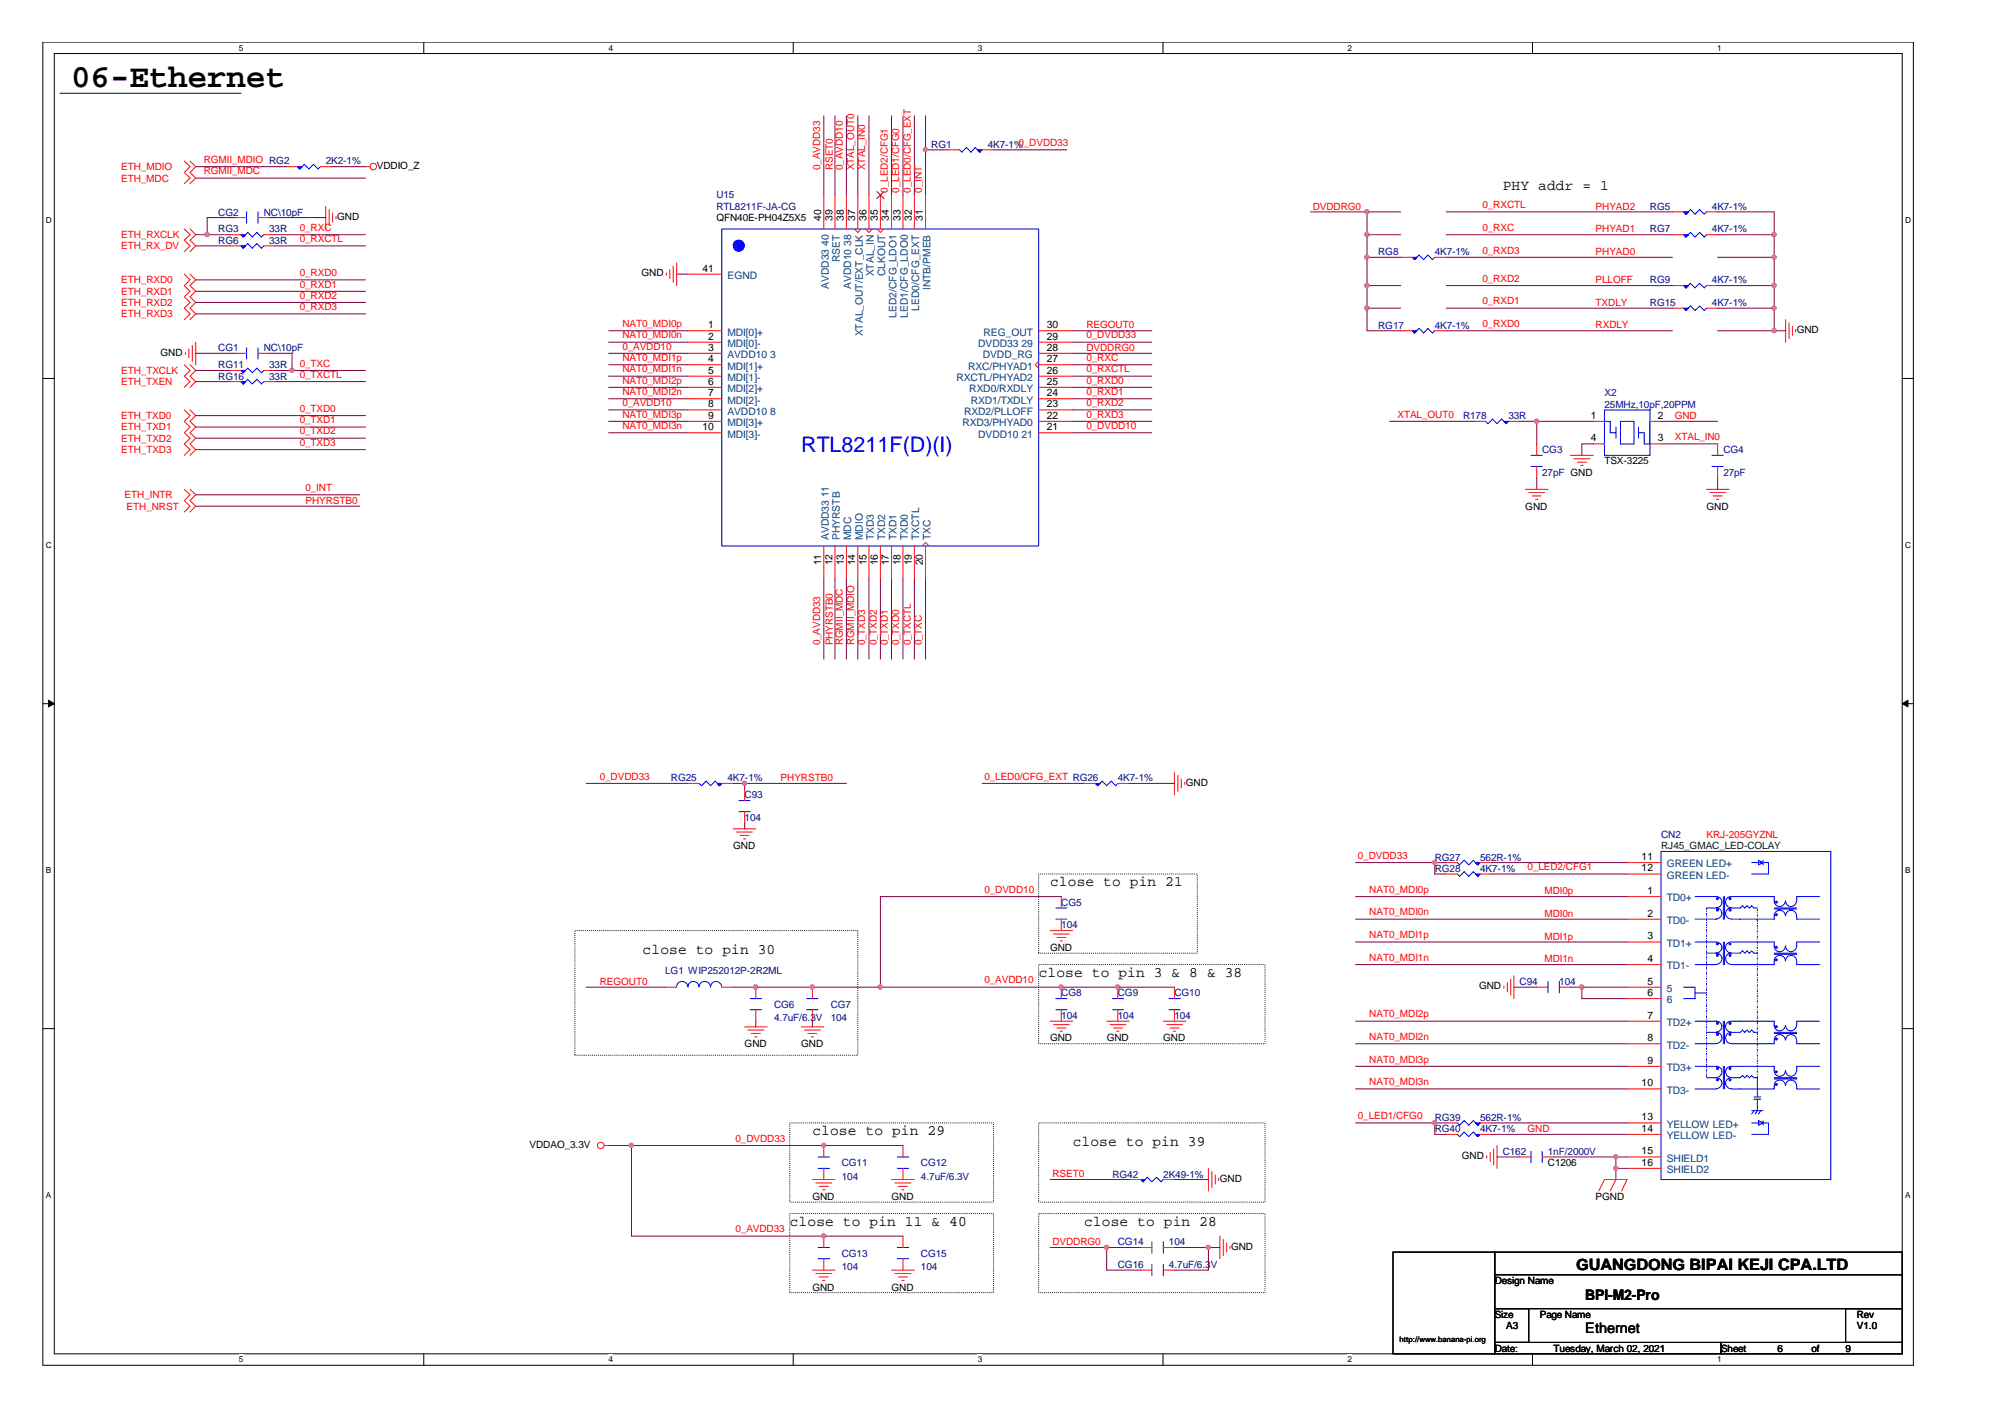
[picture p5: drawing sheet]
<svg xmlns="http://www.w3.org/2000/svg" width="297mm" height="210mm" viewBox="0 0 297 210" stroke-linecap="round" stroke-linejoin="round" font-family="sans-serif">
<path d="M6.3 6.2h277.2v196h-277.2zM8 7.9h273.8v192.6h-273.8z" fill="none" stroke="#000" stroke-width=".15"/>
<g fill="#fff">
<path d="M35.4 6.4h.6v1.4h-.6z"/>
<path d="M35.4 200.7h.6v1.4h-.6z"/>
</g>
<path d="M62.8 6.2v1.7M62.8 200.5v1.7" fill="none" stroke="#000" stroke-width=".15"/>
<g fill="#fff">
<path d="M90.1 6.4h.7v1.4h-.7z"/>
<path d="M90.1 200.7h.7v1.4h-.7z"/>
</g>
<path d="M117.5 6.2v1.7M117.5 200.5v1.7" fill="none" stroke="#000" stroke-width=".15"/>
<g fill="#fff">
<path d="M144.9 6.4h.6v1.4h-.6z"/>
<path d="M144.9 200.7h.6v1.4h-.6z"/>
</g>
<path d="M172.3 6.2v1.7M172.3 200.5v1.7" fill="none" stroke="#000" stroke-width=".15"/>
<g fill="#fff">
<path d="M199.6 6.4h.7v1.4h-.7z"/>
<path d="M199.6 200.7h.7v1.4h-.7z"/>
</g>
<path d="M227 6.2v1.7M227 200.5v1.7" fill="none" stroke="#000" stroke-width=".15"/>
<g fill="#fff">
<path d="M254.4 6.4h.6v1.4h-.6z"/>
<path d="M254.4 200.7h.6v1.4h-.6z"/>
<path d="M6.8 31.9h.8v1.4h-.8z"/>
<path d="M282.2 31.9h.9v1.4h-.9z"/>
<path d="M6.8 80.1h.8v1.4h-.8z"/>
<path d="M282.2 80.1h.9v1.4h-.9z"/>
</g>
<path d="M6.3 56.1h1.7M281.8 56.1h1.7" fill="none" stroke="#000" stroke-width=".15"/>
<g fill="#fff">
<path d="M6.8 128.2h.7v1.4h-.7z"/>
<path d="M282.2 128.2h.8v1.4h-.8z"/>
</g>
<path d="M6.3 104.2h1.7M281.8 104.2h1.7" fill="none" stroke="#000" stroke-width=".15"/>
<g fill="#000" stroke="#000" stroke-width=".15">
<path d="M7.2 103.7l.8 .5-.8 .5z" fill-rule="evenodd"/>
<path d="M281.8 104.2l.9-.5v1z" fill-rule="evenodd"/>
</g>
<g fill="#fff">
<path d="M6.8 176.4h.7v1.4h-.7z"/>
<path d="M282.2 176.4h.8v1.4h-.8z"/>
</g>
<path d="M8.9 13.8h26.8M6.3 152.4h1.7M281.8 152.4h1.7M206.4 185.5h15v15h-15zM221.4 185.5h60.4v3.3h-60.4zM221.4 188.8h60.4v5.1h-60.4zM221.4 193.9h5.1v5h-5.1zM221.4 198.9h33.6v1.6h-33.6zM255 198.9h26.8v1.6h-26.8zM273.4 193.9h8.4v5h-8.4z" fill="none" stroke="#000" stroke-width=".15"/>
<path d="M85.2 137.9h41.9v18.4h-41.9zM153.9 129.5h23.5v11.7h-23.5zM153.9 142.9h33.5v11.7h-33.5zM117 179.8h30.2v11.7h-30.2zM117 166.3h30.2v11.8h-30.2zM153.9 166.3h33.5v11.8h-33.5zM153.9 179.8h33.5v11.7h-33.5z" fill="none" stroke="#000" stroke-width=".15" stroke-dasharray="0 .3"/>
<g fill="none" stroke="#f00" stroke-width=".15">
<path d="M27.3 33.9l.9 .9-.9 .8 .9 .8-.9 .9M27.3 23.8l.9 .9-.9 .8 .9 .9-.9 .8M28.2 33.9l.8 .9-.8 .8 .8 .8-.8 .9M28.2 23.8l.8 .9-.8 .8 .8 .9-.8 .8M34 34.8h1.7M34 36.4h1.7M34.9 32.2h1.6M38.2 32.2h1.7M39.1 34.8h1.6M39.1 36.4h1.6M42.4 24.7h1.7M47.5 24.7h1.6"/>
<path d="M48.3 30.6v3.3M48.8 31v2.4M49.3 31.6v1.3M49.8 32.1v.3M54.1 24.7h.7M99.2 39.9v1.4M99.7 39.4v2.4M100.2 39v3.3M122 28.9v5M123.7 28.9v5M125.4 28.9v5M126.6 33.9l.5 .5 .5-.5"/>
<path d="M127.1 28.9v5M128.2 33.9l.5 .5 .5-.5M128.7 28.9v5M129.9 33.9l.5 .5 .5-.5M130.4 28.9v5M132.1 28.9v5M133.8 28.9v5M135.5 28.9v5M137.1 28.9v5M140.5 22.2h1.7M145.5 22.2h1.7M207.5 38.1h1.7"/>
<path d="M212.6 38.1h1.6M247.8 34.8h1.6M247.8 31.4h1.6M252.8 34.8h1.7M252.8 31.4h1.7M27.3 40.6l.9 .9-.9 .8 .9 .9-.9 .8 .9 .8-.9 .8 .9 .9-.9 .8M27.3 54l.9 .9-.9 .8 .9 .8-.9 .9M27.5 52.2v.3M28 51.7v1.3M28.2 40.6l.8 .9-.8 .8 .8 .9-.8 .8 .8 .8-.8 .8 .8 .9-.8 .8M28.2 54l.8 .9-.8 .8 .8 .8-.8 .9M28.5 51.2v2.3"/>
<path d="M29 50.7v3.3M34 56.5h1.7M34 54.9h1.7M34.9 52.3h1.6M38.2 52.3h1.7M39.1 56.5h1.6M39.1 54.9h1.6M98.7 40.4v.4M101.9 52.3h5M101.9 49h5M101.9 50.7h5M101.9 54h5"/>
<path d="M101.9 55.7h5M101.9 57.4h5M101.9 59.1h5M101.9 40.6h5M153.9 52.3h5M153.9 49h5M153.9 50.7h5M153.9 54h5M153.9 55.7h5M153.9 57.4h5M153.9 59.1h5M153.9 53.5l-.5 .5 .5 .5"/>
<path d="M207.5 49h1.7M212.6 49h1.6M247.8 45.6h1.6M247.8 42.3h1.6M252.8 45.6h1.7M252.8 42.3h1.7M264.5 47.3v3.4M265 47.8v2.4M265.6 48.3v1.4M266 48.8v.4M27.3 60.7l.9 .9-.9 .8 .9 .9-.9 .8 .9 .8-.9 .9 .9 .8-.9 .9M27.3 72.5l.9 .8-.9 .8 .9 .9-.9 .8"/>
<path d="M28.2 60.7l.8 .9-.8 .8 .8 .9-.8 .8 .8 .8-.8 .9 .8 .8-.8 .9M28.2 72.5l.8 .8-.8 .8 .8 .9-.8 .8M101.9 60.7h5M101.9 62.4h5M101.9 64.1h5M153.9 60.7h5M153.9 62.4h5M153.9 64.1h5M218.4 62.4h1.7M223.5 62.4h1.6M226 72.5h3.3M226.5 73h2.3"/>
<path d="M227 73.5h1.3M227.5 74h.3M227.7 65.8v1.7M227.7 69.1v1.7M232.7 67.5h3.4M233.2 68h2.3M233.7 68.5h1.3M234.2 68.9h.3M236.1 62.4h1.6M236.1 65.8h1.6M244.4 62.4h1.7M244.4 65.8h1.7"/>
<path d="M252.8 72.5h3.4M253.3 73h2.4M253.8 73.5h1.3M254.3 74h.3M254.5 65.8v1.7M254.5 69.1v1.7M122 80.9v5M123.7 80.9v5M125.4 80.9v5M127.1 80.9v5M128.7 80.9v5M130.4 80.9v5"/>
<path d="M132.1 80.9v5M133.8 80.9v5M135.5 80.9v5M136.6 80.9l.5-.5 .5 .5M137.1 80.9v5M101.9 116h1.7M106.9 116h1.7M110.3 116.9v1.7M160.6 116h1.7M165.6 116h1.7M174 114.4v3.3M174.5 114.9v2.3"/>
<path d="M175 115.4v1.3M175.5 115.9v.3M108.6 122.8h3.4M109.1 123.2h2.4M109.6 123.8h1.4M110.2 124.3h.3M110.3 120.2v1.7M155.6 137.9h3.3M156.1 138.4h2.3M156.6 138.9h1.3M157.1 139.4h.3M157.2 132.8v1.7"/>
<path d="M157.2 136.2v1.7M214.2 127.8h1.7M214.2 129.5h1.7M219.3 127.8h1.6M219.3 129.5h1.6M241 127.8h5.1M241 129.5h5.1M241 132.8h5.1M241 136.2h5.1M241 139.5h5.1M98.6 146.2h1.6M106.9 146.2h1.7"/>
<path d="M110.3 152.1h3.4M110.8 152.6h2.4M111.3 153.1h1.3M111.8 153.6h.3M112 146.2v1.7M112 149.6v1.7M118.7 152.1h3.3M119.2 152.6h2.3M119.7 153.1h1.3M120.2 153.6h.3M120.4 146.2v1.7M120.4 149.6v1.7"/>
<path d="M155.6 151.3h3.3M156.1 151.8h2.3M156.6 152.3h1.3M157.1 152.8h.3M157.2 146.2v1.7M157.2 149.6v1.7M164 151.3h3.3M164.5 151.8h2.3M165 152.3h1.3M165.4 152.8h.4M165.6 146.2v1.7M165.6 149.6v1.7"/>
<path d="M172.3 151.3h3.4M172.8 151.8h2.4M173.4 152.3h1.3M173.8 152.8h.4M174 146.2v1.7M174 149.6v1.7M222.8 146.1v.3M223.3 145.6v1.3M223.8 145v2.4M224.3 144.5v3.4M227.7 146.2h1.6M231 146.2h1.7"/>
<path d="M241 151.3h5.1M241 146.2h5.1M241 142.9h5.1M241 147.9h5.1M241 154.6h5.1M241 158h5.1M89.5 169.7h.7M120.4 174.7h3.3M120.9 175.2h2.3M121.4 175.7h1.3M121.9 176.2h.3M122 169.7v1.7"/>
<path d="M122 173.1v1.6M132.1 174.7h3.4M132.6 175.2h2.4M133.1 175.7h1.4M133.6 176.2h.3M133.8 169.7v1.7M133.8 173.1v1.6M167.3 174.7h1.7M172.3 174.7h1.7M179 173.1v3.3M179.5 173.5v2.4M180 174v1.4"/>
<path d="M180.6 174.6v.3M214.2 168h1.7M214.2 166.3h1.7M219.3 168h1.6M219.3 166.3h1.6M220.3 171.2v.3M220.8 170.7v1.4M221.3 170.2v2.4M221.8 169.7v3.4M225.1 171.4h1.7M228.5 171.4h1.7M236.9 176.4l.8-1.7h3.3l-.8 1.7"/>
<path d="M239.4 174.7l-.9 1.7M241 171.4h5.1M241 168h5.1M241 166.3h5.1M241 161.3h5.1M241 173.1h5.1M120.4 188.1h3.3M120.9 188.7h2.3M121.4 189.2h1.3M121.9 189.7h.3M122 183.1v1.7M122 186.5v1.6"/>
<path d="M132.1 188.1h3.4M132.6 188.7h2.4M133.1 189.2h1.4M133.6 189.7h.3M133.8 183.1v1.7M133.8 186.5v1.6M169 188.1h1.6M169 184.8h1.6M172.3 188.1h1.7M172.3 184.8h1.7M180.7 183.1v3.4M181.2 183.6v2.4"/>
<path d="M181.7 184.1v1.4M182.2 184.6v.4"/>
<circle cx="55.3" cy="24.7" r=".49"/>
<circle cx="89" cy="169.7" r=".48"/>
</g>
<g fill="none" stroke="#00f" stroke-width=".15">
<path d="M35.7 34.8l.3 .3 .7-.7 .7 .7 .7-.7 .6 .7 .4-.3M35.7 36.4l.3 .4 .7-.7 .7 .7 .7-.7 .6 .7 .4-.4M36.5 31.4v1.7M38.2 31.4v1.7M44.1 24.7l.3 .3 .7-.6 .7 .6 .6-.6 .7 .6 .4-.3M106.9 33.9h47v47h-47zM142.2 22.2l.3 .3 .7-.6 .6 .6 .7-.6 .7 .6 .3-.3M209.2 38.1l.3 .4 .7-.7 .7 .7 .6-.7 .7 .7 .4-.4M249.4 31.4l.4 .3 .6-.7 .7 .7 .7-.7 .7 .7 .3-.3M249.4 34.8l.4 .3 .6-.7 .7 .7 .7-.7 .7 .7 .3-.3M35.7 56.5l.3 .4 .7-.7 .7 .7 .7-.7 .6 .7 .4-.4M35.7 54.9l.3 .3 .7-.7 .7 .7 .7-.7 .6 .7 .4-.3"/>
<path d="M36.5 51.5v1.7M38.2 51.5v1.7M209.2 49l.3 .3 .7-.6 .7 .6 .6-.6 .7 .6 .4-.3M249.4 45.6l.4 .4 .6-.7 .7 .7 .7-.7 .7 .7 .3-.4M249.4 42.3l.4 .3 .6-.6 .7 .6 .7-.6 .7 .6 .3-.3M220.1 62.4l.3 .4 .7-.7 .7 .7 .7-.7 .6 .7 .4-.4M226.8 69.1h1.7M226.8 67.5h1.7M237.7 60.7h6.7v6.8h-6.7zM239.4 63.3v1.6M239.4 64.1h-.9v-1.7h-.8v3.4M240.1 62.4h2v3.4h-2z"/>
<path d="M242.7 63.3v1.6M244.4 62.4v3.4h-.8v-1.7h-.9M253.6 69.1h1.7M253.6 67.5h1.7M103.6 116l.3 .4 .7-.7 .7 .7 .7-.7 .6 .7 .3-.4M109.5 118.6h1.6M162.3 116l.3 .4 .7-.7 .7 .7 .6-.7 .7 .7 .3-.4M109.5 120.2h1.6M156.4 134.5h1.7M156.4 136.2h1.7M215.9 127.8l.3 .3 .7-.7 .7 .7 .7-.7 .6 .7 .4-.3M215.9 129.5l.3 .3 .7-.7 .7 .7 .7-.7 .6 .7 .4-.3"/>
<path d="M246.1 126.1h25.1v48.6h-25.1zM251.1 136.2h3.2M251.1 132.8h3.2M251.1 139.5h3.2M252.8 134.5h1.5M254.3 139.5a.81 .81 0 0 1 .8 .8 .81 .81 0 0 1-.8 .9M254.3 134.5a.81 .81 0 0 1 .8 .8 .81 .81 0 0 1-.8 .8M254.3 132.8a.83 .83 0 0 1 .8 .8 .83 .83 0 0 1-.8 .9M255.3 132.8v3.4M255.3 139.5v3.4M255.5 132.8v3.4M255.5 139.5v3.4"/>
<path d="M256.5 139.5a.8 .8 0 0 0-.8 .8 .8 .8 0 0 0 .8 .9M256.5 132.8a.83 .83 0 0 0-.8 .8 .83 .83 0 0 0 .8 .9M256.5 134.5a.8 .8 0 0 0-.8 .8 .8 .8 0 0 0 .8 .8M256.5 134.5h1.3l.3-.3 .4 .3 .3-.3 .4 .3 .3-.3 .3 .3h.5M256.5 132.8h6.3v.7M256.5 139.5h6.3v.7M259.5 127.8h2.5v1.7h-2.5M260.5 127.4l.7 .4-.7 .3zM261.2 127.4v.7M262.8 133.4a.83 .83 0 0 0 .9 .9 .83 .83 0 0 0 .8-.9M262.8 135.7a.83 .83 0 0 1 .9-.9 .83 .83 0 0 1 .8 .9M262.8 134.5h3.4"/>
<path d="M262.8 135.7v.5h-6.3M262.8 134.7h3.4M264.5 135.7a.8 .8 0 0 1 .8-.9 .8 .8 0 0 1 .8 .9M264.5 133.4a.81 .81 0 0 0 .8 .9 .81 .81 0 0 0 .8-.9M266.2 135.7v.5h3.4M269.6 132.8h-3.4v.7M269.6 139.5h-3.4v.7M100.2 146.2a.83 .83 0 0 1 .9-.8 .83 .83 0 0 1 .8 .8M101.9 146.2a.8 .8 0 0 1 .8-.8 .8 .8 0 0 1 .8 .8M103.6 146.2a.83 .83 0 0 1 .8-.8 .83 .83 0 0 1 .8 .8M105.3 146.2a.8 .8 0 0 1 .8-.8 .8 .8 0 0 1 .8 .8M111.1 147.9h1.7"/>
<path d="M111.1 149.6h1.7M119.5 147.9h1.7M119.5 149.6h1.7M156.4 147.9h1.7M156.4 149.6h1.7M164.8 147.9h1.7M164.8 149.6h1.7M173.2 147.9h1.6M173.2 149.6h1.6M229.3 145.4v1.7M231 145.4v1.7M249.4 146.2h1.7v1.7h-1.7"/>
<path d="M251.1 142.9h3.2M251.1 147.1h1.7M251.1 154.6h3.2M251.1 151.3h3.2M251.1 158h3.2M252.8 141.2h1.5M252.8 152.9h1.7M252.8 159.7h1.7M254.3 141.2a.83 .83 0 0 1 .8 .8 .83 .83 0 0 1-.8 .8M254.3 152.9a.83 .83 0 0 1 .8 .8 .83 .83 0 0 1-.8 .9M254.3 151.3a.81 .81 0 0 1 .8 .8 .81 .81 0 0 1-.8 .8M254.3 159.7a.81 .81 0 0 1 .8 .8 .81 .81 0 0 1-.8 .8"/>
<path d="M254.3 158a.83 .83 0 0 1 .8 .8 .83 .83 0 0 1-.8 .8M255.3 151.3v3.3M255.3 158v3.3M255.5 151.3v3.3M255.5 158v3.3M256.5 141.2a.83 .83 0 0 0-.8 .8 .83 .83 0 0 0 .8 .8M256.5 152.9a.83 .83 0 0 0-.8 .8 .83 .83 0 0 0 .8 .9M256.5 151.3a.8 .8 0 0 0-.8 .8 .8 .8 0 0 0 .8 .8M256.5 159.7a.8 .8 0 0 0-.8 .8 .8 .8 0 0 0 .8 .8M256.5 158a.83 .83 0 0 0-.8 .8 .83 .83 0 0 0 .8 .8M256.5 141.2h1.3l.3-.3 .4 .3 .3-.3 .4 .3 .3-.3 .3 .3h.5M256.5 151.3h6.3v.6"/>
<path d="M256.5 158h6.3v.6M256.5 159.7h1.3l.3-.4 .4 .4 .3-.4 .4 .4 .3-.4 .3 .4h.5v2.8M256.5 152.9h1.3l.3-.3 .4 .3 .3-.3 .4 .3 .3-.3 .3 .3h.5M262.8 140.1a.83 .83 0 0 0 .9 .9 .83 .83 0 0 0 .8-.9M262.8 142.3a.83 .83 0 0 1 .9-.8 .83 .83 0 0 1 .8 .8M262.8 154.1a.83 .83 0 0 1 .9-.8 .83 .83 0 0 1 .8 .8M262.8 151.9a.83 .83 0 0 0 .9 .8 .83 .83 0 0 0 .8-.8M262.8 158.6a.83 .83 0 0 0 .9 .8 .83 .83 0 0 0 .8-.8M262.8 141.2h3.4M262.8 142.4v.5h-6.3M262.8 154.1v.5h-6.3M262.8 141.4h3.4"/>
<path d="M262.8 153.1h3.4M262.8 152.9h3.4M262.8 159.8h3.4M262.8 159.7h3.4M264.5 142.3a.8 .8 0 0 1 .8-.8 .8 .8 0 0 1 .8 .8M264.5 140.1a.81 .81 0 0 0 .8 .9 .81 .81 0 0 0 .8-.9M264.5 154.1a.8 .8 0 0 1 .8-.8 .8 .8 0 0 1 .8 .8M264.5 151.9a.8 .8 0 0 0 .8 .8 .8 .8 0 0 0 .8-.8M264.5 158.6a.81 .81 0 0 0 .8 .8 .81 .81 0 0 0 .8-.8M266.2 142.4v.5h3.4M266.2 154.1v.5h3.4M269.6 151.3h-3.4v.6"/>
<path d="M269.6 158h-3.4v.6M121.2 171.4h1.7M121.2 173.1h1.7M132.9 171.4h1.7M132.9 173.1h1.7M169 174.7l.3 .4 .7-.7 .6 .7 .7-.7 .7 .7 .3-.4M215.9 168l.3 .4 .7-.7 .7 .7 .7-.7 .6 .7 .4-.4M215.9 166.3l.3 .4 .7-.7 .7 .7 .7-.7 .6 .7 .4-.4M226.8 170.5v1.7M228.5 170.5v1.7M251.1 161.3h3.2M259.5 166.3h2.5v1.7h-2.5"/>
<path d="M259.5 164.5h1.7M259.8 162.5h1.1M259.8 162.8h1.1M259.8 164.5l-.3 .5M260.3 162.8v1.7l-.3 .5M260.5 166l.7 .3-.7 .4zM260.9 164.5l-.4 .5M261.2 166v.7M262.8 160.8a.83 .83 0 0 1 .9-.8 .83 .83 0 0 1 .8 .8M262.8 160.8v.5h-6.3M264.5 160.8a.8 .8 0 0 1 .8-.8 .8 .8 0 0 1 .8 .8M266.2 160.8v.5h3.4"/>
<path d="M121.2 184.8h1.7M121.2 186.5h1.7M132.9 184.8h1.7M132.9 186.5h1.7M170.6 184v1.6M170.6 187.3v1.7M172.3 184v1.6M172.3 187.3v1.7"/>
</g>
<g fill="#00f" stroke="#00f" stroke-width=".15">
<path d="M44.1 24.7h.6l-.3 .3 .3-.3-.3 .3z" fill-rule="evenodd"/>
<path d="M169 174.7h.6l-.3 .4 .3-.4-.3 .4z" fill-rule="evenodd"/>
<path d="M35.7 56.5h.7l-.4 .4 .4-.4-.4 .4z" fill-rule="evenodd"/>
<path d="M209.2 49h.7l-.4 .3 .4-.3-.4 .3z" fill-rule="evenodd"/>
<path d="M35.7 34.8h.7l-.4 .3 .4-.3-.4 .3z" fill-rule="evenodd"/>
<path d="M249.4 31.4h.7l-.3 .3 .3-.3-.3 .3z" fill-rule="evenodd"/>
<path d="M162.3 116h.6l-.3 .4 .3-.4-.3 .4z" fill-rule="evenodd"/>
<path d="M218.6 127.8h.7l-.4 .3z" fill-rule="evenodd"/>
<path d="M249.4 45.6h.7l-.3 .4 .3-.4-.3 .4z" fill-rule="evenodd"/>
<path d="M35.7 36.4h.7l-.4 .4 .4-.4-.4 .4z" fill-rule="evenodd"/>
<path d="M218.6 129.5h.7l-.4 .3z" fill-rule="evenodd"/>
<path d="M254.3 141.4h.2v.2h-.2z" fill-rule="evenodd"/>
<path d="M256.2 141.4h.2v.2h-.2z" fill-rule="evenodd"/>
<path d="M256.2 139.7l.3 .1-.2 .2z" fill-rule="evenodd"/>
<path d="M254.3 139.7l.3 .1-.2 .2z" fill-rule="evenodd"/>
<path d="M254.3 134.7h.2v.2h-.2z" fill-rule="evenodd"/>
<path d="M256.2 134.7h.2v.2h-.2z" fill-rule="evenodd"/>
<path d="M256.2 133h.2v.2h-.2z" fill-rule="evenodd"/>
<path d="M254.3 133h.2v.2h-.2z" fill-rule="evenodd"/>
<path d="M263 135.4h.3v.2h-.3z" fill-rule="evenodd"/>
<path d="M263 142.1h.3v.2h-.3z" fill-rule="evenodd"/>
<path d="M263 133.5h.3v.2h-.3z" fill-rule="evenodd"/>
<path d="M263 140.2h.3v.2h-.3z" fill-rule="evenodd"/>
<path d="M256.2 151.5h.2v.2h-.2z" fill-rule="evenodd"/>
<path d="M263 152h.3v.2h-.3z" fill-rule="evenodd"/>
<path d="M254.3 153.1h.2v.2h-.2z" fill-rule="evenodd"/>
<path d="M263 153.8h.3v.2h-.3z" fill-rule="evenodd"/>
<path d="M256.2 153.1h.2v.2h-.2z" fill-rule="evenodd"/>
<path d="M254.3 151.5h.2v.2h-.2z" fill-rule="evenodd"/>
<path d="M256.2 158.2h.2v.2h-.2z" fill-rule="evenodd"/>
<path d="M263 158.7h.3v.2h-.3z" fill-rule="evenodd"/>
<path d="M254.3 159.9h.2v.2h-.2z" fill-rule="evenodd"/>
<path d="M263 160.5h.3v.2h-.3z" fill-rule="evenodd"/>
<path d="M256.2 159.9h.2v.2h-.2z" fill-rule="evenodd"/>
<path d="M254.3 158.2h.2v.2h-.2z" fill-rule="evenodd"/>
<path d="M222.8 62.4h.7l-.4 .4z" fill-rule="evenodd"/>
<path d="M35.7 54.9h.7l-.4 .3 .4-.3-.4 .3z" fill-rule="evenodd"/>
<path d="M218.6 168h.7l-.4 .4z" fill-rule="evenodd"/>
<path d="M106.3 116h.6l-.3 .4z" fill-rule="evenodd"/>
<path d="M218.6 166.3h.7l-.4 .4z" fill-rule="evenodd"/>
<path d="M209.2 38.1h.7l-.4 .4 .4-.4-.4 .4z" fill-rule="evenodd"/>
<path d="M249.4 42.3h.7l-.3 .3 .3-.3-.3 .3z" fill-rule="evenodd"/>
<path d="M144.8 22.2h.7l-.3 .3z" fill-rule="evenodd"/>
<path d="M249.4 34.8h.7l-.3 .3 .3-.3-.3 .3z" fill-rule="evenodd"/>
<circle cx="109.4" cy="36.4" r=".83"/>
</g>
<path d="M129.9 28.4l1.1 1M130.9 28.4l-1 1" fill="none" stroke="#804000" stroke-width=".15"/>
<path d="M252.8 134.5v25.2M260.3 159.7v-25.2" fill="none" stroke="#00f" stroke-width=".15" stroke-dasharray=".3 .3 0 .3"/>
<g fill="none" stroke="#800040" stroke-width=".15">
<path d="M122 17.2v11.7M123.7 17.2v11.7M125.4 17.2v11.7M127.1 17.2v11.7M128.7 17.2v11.7M132.1 17.2v11.7M133.8 17.2v11.7M135.5 17.2v11.7M137.1 17.2v11.7M29 24.7h13.4M29 26.4h25.1M29 34.8h5"/>
<path d="M29 36.4h5M34.9 32.2h-4.2v2.6M39.9 32.2h8.4M40.7 34.8h13.4M40.7 36.4h13.4M49.1 24.7h5M137.1 22.2h3.4M147.2 22.2h10.9M194.1 31.4h13.4M202.5 34.8h5M202.5 31.4v17.6h5M202.5 38.1h5"/>
<path d="M214.2 34.8h33.6M214.2 31.4h33.6M214.2 38.1h33.6M254.5 34.8h8.3M254.5 31.4h8.3v17.6M254.5 38.1h8.3M29 41.5h25.1M29 43.2h25.1M29 44.8h25.1M29 46.5h25.1M29 54.9h5M29 56.5h5"/>
<path d="M29 52.3h5.9M39.9 52.3h3.4v2.6M40.7 54.9h13.4M40.7 56.5h13.4M90.2 49h11.7M90.2 50.7h11.7M90.2 52.3h11.7M90.2 54h11.7M90.2 55.7h11.7M90.2 57.4h11.7M90.2 59.1h11.7M100.2 40.6h1.7"/>
<path d="M158.9 49h11.7M158.9 50.7h11.7M158.9 52.3h11.7M158.9 54h11.7M158.9 55.7h11.7M158.9 57.4h11.7M158.9 59.1h11.7M202.5 42.3h5M202.5 45.6h5M214.2 42.3h33.6M214.2 45.6h33.6M214.2 49h33.6"/>
<path d="M254.5 42.3h8.3M254.5 45.6h8.3M254.5 49h10M29 61.6h25.1M29 63.3h25.1M29 64.9h25.1M29 66.6h25.1M29 73.3h24.3M29 75h24.3M90.2 60.7h11.7M90.2 62.4h11.7M90.2 64.1h11.7"/>
<path d="M158.9 60.7h11.7M158.9 62.4h11.7M158.9 64.1h11.7M205.9 62.4h12.5M225.1 62.4h11M227.7 62.4v3.4M227.7 70.8v1.7M236.1 65.8h-1.7v1.7M246.1 62.4h8.4M246.1 65.8h8.4M254.5 70.8v1.7M122 85.9v11.7"/>
<path d="M123.7 85.9v11.7M125.4 85.9v11.7M127.1 85.9v11.7M128.7 85.9v11.7M130.4 85.9v11.7M132.1 85.9v11.7M133.8 85.9v11.7M135.5 85.9v11.7M137.1 85.9v11.7M86.8 116h15.1M108.6 116h16.8M110.3 116v.9"/>
<path d="M145.5 116h15.1M167.3 116h6.7M110.3 121.9v.9M157.2 132.8h-26.8v13.4M200.8 127.8h13.4M200.8 132.8h40.2M200.8 136.2h40.2M200.8 139.5h40.2M212.6 127.8v1.7h1.6M220.9 127.8h20.1M220.9 129.5h20.1M86.8 146.2h11.8"/>
<path d="M108.6 146.2h65.4M112 151.3v.8M120.4 151.3v.8M200.8 151.3h40.2M200.8 154.6h40.2M200.8 158h40.2M200.8 142.9h40.2M224.3 146.2h3.4M232.7 146.2h8.3M234.4 146.2v1.7h6.6M90.2 169.7h43.6M93.6 169.7v13.4h40.2"/>
<path d="M155.6 174.7h11.7M174 174.7h5M200.8 161.3h40.2M200.8 166.3h13.4M212.6 166.3v1.7h1.6M220.9 166.3h20.1M220.9 168h20.1M221.8 171.4h3.3M230.2 171.4h10.8M239.4 171.4v3.3M239.4 173.1h1.6M155.6 184.8h13.4"/>
<path d="M164 184.8v3.3h5M174 184.8h6.7M179 184.8v3.3h-5"/>
</g>
<g fill="#f0f" stroke="#f0f" stroke-width=".15">
<circle cx="202.5" cy="34.7" r=".32"/>
<circle cx="202.5" cy="31.4" r=".32"/>
<circle cx="262.8" cy="34.7" r=".32"/>
<circle cx="202.5" cy="38.1" r=".32"/>
<circle cx="262.8" cy="38.1" r=".32"/>
<circle cx="202.5" cy="45.6" r=".32"/>
<circle cx="202.5" cy="42.3" r=".32"/>
<circle cx="262.8" cy="45.6" r=".32"/>
<circle cx="262.8" cy="42.3" r=".32"/>
<circle cx="43.2" cy="54.9" r=".32"/>
<circle cx="262.8" cy="49" r=".32"/>
<circle cx="227.6" cy="62.4" r=".32"/>
<circle cx="212.5" cy="127.7" r=".32"/>
<circle cx="111.9" cy="146.2" r=".32"/>
<circle cx="130.4" cy="146.2" r=".32"/>
<circle cx="157.2" cy="146.2" r=".32"/>
<circle cx="234.3" cy="146.2" r=".32"/>
<circle cx="212.5" cy="166.3" r=".32"/>
<circle cx="122" cy="169.7" r=".32"/>
<circle cx="93.5" cy="169.7" r=".32"/>
<circle cx="239.4" cy="173" r=".32"/>
<circle cx="122" cy="183.1" r=".32"/>
<circle cx="163.9" cy="184.8" r=".32"/>
<circle cx="179" cy="184.8" r=".32"/>
<circle cx="110.3" cy="116" r=".32"/>
<circle cx="120.3" cy="146.2" r=".32"/>
<circle cx="165.6" cy="146.2" r=".32"/>
<circle cx="137.1" cy="22.2" r=".32"/>
<circle cx="30.7" cy="34.7" r=".32"/>
<circle cx="239.4" cy="171.4" r=".32"/>
</g>
<text font-size="4.8" x="10.5" y="12.8">06-Ethernet</text>
<text font-size="3.2" fill="#00f" x="118.7" y="66.9">RTL8211F(D)(I)</text>
<text font-size="2.3" x="233.5" y="188.1">GUANGDONG BIPAI KEJI CPA.LTD</text>
<g font-size="2.2">
<text x="222.6" y="28.2">PHY addr = 1</text>
<text x="155.6" y="131.2">close to pin 21</text>
<text x="95.2" y="141.3">close to pin 30</text>
<text x="153.9" y="144.7">close to pin 3 &amp; 8 &amp; 38</text>
<text x="120.4" y="168.1">close to pin 29</text>
<text x="158.9" y="169.8">close to pin 39</text>
<text x="117" y="181.5">close to pin 11 &amp; 40</text>
<text x="160.6" y="181.5">close to pin 28</text>
<text x="234.9" y="197.5">Ethernet</text>
<text x="234.9" y="192.5">BPI-M2-Pro</text>
</g>
<g font-size="1.5" fill="#000080">
<text x="138" y="21.9">RG1</text>
<text x="146.3" y="21.9">4K7-1%</text>
<text x="48.3" y="24.4">2K2-1%</text>
<text x="106.1" y="29.4">U15</text>
<text x="32.3" y="34.4">RG3</text>
<text x="32.3" y="31.9">CG2</text>
<text x="39.1" y="31.9">NC\10pF</text>
<text x="39.9" y="34.4">33R</text>
<text x="106.1" y="31.1">RTL8211F-JA-CG</text>
<text x="244.4" y="31.1">RG5</text>
<text x="244.4" y="34.4">RG7</text>
<text x="253.6" y="31.1">4K7-1%</text>
<text x="253.6" y="34.4">4K7-1%</text>
<text x="32.3" y="36.1">RG6</text>
<text x="39.9" y="36.1">33R</text>
<text x="204.2" y="37.8">RG8</text>
<text x="212.6" y="37.8">4K7-1%</text>
<text x="244.4" y="42">RG9</text>
<text x="253.6" y="42">4K7-1%</text>
<text x="244.4" y="45.3">RG15</text>
<text x="253.6" y="45.3">4K7-1%</text>
<text x="32.3" y="52">CG1</text>
<text x="39.1" y="52">NC\10pF</text>
<text x="204.2" y="48.7">RG17</text>
<text x="212.6" y="48.7">4K7-1%</text>
<text x="32.3" y="56.2">RG16</text>
<text x="32.3" y="54.5">RG11</text>
<text x="39.9" y="56.2">33R</text>
<text x="39.9" y="54.5">33R</text>
<text x="237.7" y="58.7">X2</text>
<text x="216.7" y="62.1">R178</text>
<text x="223.5" y="62.1">33R</text>
<text x="237.7" y="60.4">25MHz,10pF,20PPM</text>
<text x="228.5" y="67.1">CG3</text>
<text x="228.5" y="70.5">27pF GND</text>
<text x="255.3" y="67.1">CG4</text>
<text x="255.3" y="70.5">27pF</text>
<text x="99.4" y="115.8">RG25</text>
<text x="107.8" y="115.8">4K7-1%</text>
<text x="110.3" y="118.3">C93</text>
<text x="165.6" y="115.8">4K7-1%</text>
<text x="110.3" y="121.6">104</text>
<text x="246.1" y="124.1">CN2</text>
<text x="212.6" y="127.5">RG27</text>
<text x="212.6" y="129.1">RG28</text>
<text x="219.3" y="127.5">562R-1%</text>
<text x="219.3" y="129.1">4K7-1%</text>
<text x="157.2" y="134.2">CG5</text>
<text x="157.2" y="137.5">104</text>
<text x="98.6" y="144.2">LG1 WIP252012P-2R2ML</text>
<text x="114.7" y="149.3">CG6</text>
<text x="123.1" y="149.3">CG7</text>
<text x="157.2" y="147.6">CG8</text>
<text x="165.6" y="147.6">CG9</text>
<text x="174" y="147.6">CG10</text>
<text x="225.1" y="145.9">C94</text>
<text x="231" y="145.9">104</text>
<text x="114.7" y="151.3">4.7uF/6.3V</text>
<text x="123.1" y="151.3">104</text>
<text x="157.2" y="150.9">104</text>
<text x="165.6" y="150.9">104</text>
<text x="174" y="150.9">104</text>
<text x="212.6" y="167.7">RG40</text>
<text x="212.6" y="166">RG39</text>
<text x="219.3" y="167.7">4K7-1%</text>
<text x="219.3" y="166">562R-1%</text>
<text x="124.7" y="172.7">CG11</text>
<text x="136.4" y="172.7">CG12</text>
<text x="222.6" y="171">C162</text>
<text x="229.3" y="171">1nF/2000V</text>
<text x="124.7" y="174.8">104</text>
<text x="136.4" y="174.8">4.7uF/6.3V</text>
<text x="164.8" y="174.4">RG42</text>
<text x="172.3" y="174.4">2K49-1%</text>
<text x="165.6" y="184.5">CG14</text>
<text x="173.2" y="184.5">104</text>
<text x="124.7" y="186.2">CG13</text>
<text x="124.7" y="188.1">104</text>
<text x="136.4" y="186.2">CG15</text>
<text x="136.4" y="188.1">104</text>
<text x="165.6" y="187.8">CG16</text>
<text x="173.2" y="187.8">4.7uF/6.3V</text>
</g>
<g font-size="1.5" fill="#f00">
<text x="150.9" y="21.6">0_DVDD33</text>
<text x="17.9" y="25.2">ETH_MDIO</text>
<text x="17.9" y="26.9">ETH_MDC</text>
<text x="30.2" y="24.1">RGMII_MDIO RG2</text>
<text x="30.2" y="25.8">RGMII_MDC</text>
<text x="121.5" y="25.2" transform="rotate(-90 121.5 25.2)">0_AVDD33</text>
<text x="123.4" y="25.2" transform="rotate(-90 123.4 25.2)">RSET0</text>
<text x="124.8" y="25.2" transform="rotate(-90 124.8 25.2)">0_AVDD10</text>
<text x="126.5" y="25.2" transform="rotate(-90 126.5 25.2)">XTAL_OUT0</text>
<text x="128.2" y="25.2" transform="rotate(-90 128.2 25.2)">XTAL_IN0</text>
<text x="131.5" y="28.5" transform="rotate(-90 131.5 28.5)">0_LED2/CFG1</text>
<text x="133.2" y="28.5" transform="rotate(-90 133.2 28.5)">0_LED1/CFG0</text>
<text x="134.9" y="28.5" transform="rotate(-90 134.9 28.5)">0_LED0/CFG_EXT</text>
<text x="136.6" y="28.5" transform="rotate(-90 136.6 28.5)">0_INT</text>
<text x="17.9" y="35.3">ETH_RXCLK</text>
<text x="44.4" y="34.2">0_RXC</text>
<text x="44.4" y="35.9">0_RXCTL</text>
<text x="194.5" y="31">DVDDRG0</text>
<text x="219.6" y="30.8">0_RXCTL</text>
<text x="219.6" y="34.2">0_RXC</text>
<text x="236.4" y="31">PHYAD2</text>
<text x="236.4" y="34.4">PHYAD1</text>
<text x="17.9" y="36.9">ETH_RX_DV</text>
<text x="17.9" y="42">ETH_RXD0</text>
<text x="44.4" y="40.9">0_RXD0</text>
<text x="219.6" y="37.6">0_RXD3</text>
<text x="219.6" y="41.8">0_RXD2</text>
<text x="236.4" y="37.8">PHYAD0</text>
<text x="236.4" y="42">PLLOFF</text>
<text x="17.9" y="43.7">ETH_RXD1</text>
<text x="17.9" y="45.3">ETH_RXD2</text>
<text x="17.9" y="47">ETH_RXD3</text>
<text x="44.4" y="42.6">0_RXD1</text>
<text x="44.4" y="44.3">0_RXD2</text>
<text x="44.4" y="45.9">0_RXD3</text>
<text x="219.6" y="45.1">0_RXD1</text>
<text x="236.4" y="45.3">TXDLY</text>
<text x="92.2" y="48.4">NAT0_MDI0p</text>
<text x="92.2" y="50.1">NAT0_MDI0n</text>
<text x="92.2" y="51.8">0_AVDD10</text>
<text x="92.2" y="53.5">NAT0_MDI1p</text>
<text x="161" y="48.7">REGOUT0</text>
<text x="161" y="50.1">0_DVDD33</text>
<text x="161" y="52">DVDDRG0</text>
<text x="161" y="53.5">0_RXC</text>
<text x="219.6" y="48.4">0_RXD0</text>
<text x="236.4" y="48.7">RXDLY</text>
<text x="17.9" y="55.4">ETH_TXCLK</text>
<text x="17.9" y="57.1">ETH_TXEN</text>
<text x="44.4" y="56">0_TXCTL</text>
<text x="44.4" y="54.3">0_TXC</text>
<text x="92.2" y="55.2">NAT0_MDI1n</text>
<text x="92.2" y="56.8">NAT0_MDI2p</text>
<text x="92.2" y="58.5">NAT0_MDI2n</text>
<text x="161" y="55.2">0_RXCTL</text>
<text x="161" y="56.8">0_RXD0</text>
<text x="161" y="58.5">0_RXD1</text>
<text x="17.9" y="62.1">ETH_TXD0</text>
<text x="17.9" y="63.8">ETH_TXD1</text>
<text x="17.9" y="65.5">ETH_TXD2</text>
<text x="44.4" y="61">0_TXD0</text>
<text x="44.4" y="62.7">0_TXD1</text>
<text x="44.4" y="64.4">0_TXD2</text>
<text x="92.2" y="60.2">0_AVDD10</text>
<text x="92.2" y="61.9">NAT0_MDI3p</text>
<text x="92.2" y="63.6">NAT0_MDI3n</text>
<text x="161" y="60.2">0_RXD2</text>
<text x="161" y="61.9">0_RXD3</text>
<text x="161" y="63.6">0_DVDD10</text>
<text x="207.1" y="61.9">XTAL_OUT0</text>
<text x="248.1" y="62.1">GND</text>
<text x="248.1" y="65.2">XTAL_IN0</text>
<text x="17.9" y="67.1">ETH_TXD3</text>
<text x="44.4" y="66.1">0_TXD3</text>
<text x="18.5" y="73.8">ETH_INTR</text>
<text x="18.8" y="75.5">ETH_NRST</text>
<text x="45.3" y="72.7">0_INT</text>
<text x="45.3" y="74.6">PHYRSTB0</text>
<text x="121.5" y="95.6" transform="rotate(-90 121.5 95.6)">0_AVDD33</text>
<text x="123.4" y="95.6" transform="rotate(-90 123.4 95.6)">PHYRSTB0</text>
<text x="124.8" y="95.6" transform="rotate(-90 124.8 95.6)">RGMII_MDC</text>
<text x="126.5" y="95.6" transform="rotate(-90 126.5 95.6)">RGMII_MDIO</text>
<text x="128.2" y="95.6" transform="rotate(-90 128.2 95.6)">0_TXD3</text>
<text x="129.9" y="95.6" transform="rotate(-90 129.9 95.6)">0_TXD2</text>
<text x="131.5" y="95.6" transform="rotate(-90 131.5 95.6)">0_TXD1</text>
<text x="133.2" y="95.6" transform="rotate(-90 133.2 95.6)">0_TXD0</text>
<text x="134.9" y="95.6" transform="rotate(-90 134.9 95.6)">0_TXCTL</text>
<text x="136.6" y="95.6" transform="rotate(-90 136.6 95.6)">0_TXC</text>
<text x="88.9" y="115.5">0_DVDD33</text>
<text x="115.7" y="115.7">PHYRSTB0</text>
<text x="145.8" y="115.5">0_LED0/CFG_EXT RG26</text>
<text x="252.8" y="124.1">KRJ-205GYZNL</text>
<text x="201.2" y="127.2">0_DVDD33</text>
<text x="226.3" y="128.9">0_LED2/CFG1</text>
<text x="145.8" y="132.3">0_DVDD10</text>
<text x="202.9" y="132.3">NAT0_MDI0p</text>
<text x="202.9" y="135.6">NAT0_MDI0n</text>
<text x="228.8" y="132.5">MDI0p</text>
<text x="228.8" y="135.8">MDI0n</text>
<text x="202.9" y="139">NAT0_MDI1p</text>
<text x="202.9" y="142.3">NAT0_MDI1n</text>
<text x="228.8" y="139.2">MDI1p</text>
<text x="228.8" y="142.6">MDI1n</text>
<text x="88.9" y="145.9">REGOUT0</text>
<text x="145.8" y="145.7">0_AVDD10</text>
<text x="202.9" y="150.7">NAT0_MDI2p</text>
<text x="202.9" y="154.1">NAT0_MDI2n</text>
<text x="202.9" y="157.4">NAT0_MDI3p</text>
<text x="202.9" y="160.8">NAT0_MDI3n</text>
<text x="201.2" y="165.8">0_LED1/CFG0</text>
<text x="226.3" y="167.7">GND</text>
<text x="109" y="169.1">0_DVDD33</text>
<text x="155.9" y="174.4">RSET0</text>
<text x="109" y="182.6">0_AVDD33</text>
<text x="155.9" y="184.5">DVDDRG0</text>
</g>
<g font-size="1.5">
<text x="55.8" y="25">VDDIO_Z</text>
<text x="50" y="32.6">GND</text>
<text x="106.1" y="32.7">QFN40E-PH04Z5X5</text>
<text x="121.7" y="32.7" transform="rotate(-90 121.7 32.7)">40</text>
<text x="123.3" y="32.7" transform="rotate(-90 123.3 32.7)">39</text>
<text x="125" y="32.7" transform="rotate(-90 125 32.7)">38</text>
<text x="126.7" y="32.7" transform="rotate(-90 126.7 32.7)">37</text>
<text x="128.4" y="32.7" transform="rotate(-90 128.4 32.7)">36</text>
<text x="130" y="32.7" transform="rotate(-90 130 32.7)">35</text>
<text x="131.7" y="32.7" transform="rotate(-90 131.7 32.7)">34</text>
<text x="133.4" y="32.7" transform="rotate(-90 133.4 32.7)">33</text>
<text x="135.1" y="32.7" transform="rotate(-90 135.1 32.7)">32</text>
<text x="136.7" y="32.7" transform="rotate(-90 136.7 32.7)">31</text>
<text x="95" y="41">GND</text>
<text x="104.1" y="40.2">41</text>
<text x="23.8" y="52.7">GND</text>
<text x="104.9" y="48.6">1</text>
<text x="104.9" y="50.3">2</text>
<text x="104.9" y="52">3</text>
<text x="104.9" y="53.7">4</text>
<text x="155.1" y="53.7">27</text>
<text x="155.1" y="52">28</text>
<text x="155.1" y="50.3">29</text>
<text x="155.1" y="48.6">30</text>
<text x="266.2" y="49.3">GND</text>
<text x="104.9" y="55.3">5</text>
<text x="104.9" y="57">6</text>
<text x="104.9" y="58.7">7</text>
<text x="155.1" y="57">25</text>
<text x="155.1" y="55.3">26</text>
<text x="155.1" y="58.7">24</text>
<text x="104.1" y="63.7">10</text>
<text x="104.9" y="60.3">8</text>
<text x="104.9" y="62">9</text>
<text x="155.1" y="63.7">21</text>
<text x="155.1" y="62">22</text>
<text x="155.1" y="60.3">23</text>
<text x="235.7" y="62">1</text>
<text x="235.7" y="65.4">4</text>
<text x="245.6" y="62">2</text>
<text x="245.6" y="65.4">3</text>
<text x="237.7" y="68.8">TSX-3225</text>
<text x="226" y="75.5">GND</text>
<text x="252.8" y="75.5">GND</text>
<text x="121.7" y="83.7" transform="rotate(-90 121.7 83.7)">11</text>
<text x="123.3" y="83.7" transform="rotate(-90 123.3 83.7)">12</text>
<text x="125" y="83.7" transform="rotate(-90 125 83.7)">13</text>
<text x="126.7" y="83.7" transform="rotate(-90 126.7 83.7)">14</text>
<text x="128.4" y="83.7" transform="rotate(-90 128.4 83.7)">15</text>
<text x="130" y="83.7" transform="rotate(-90 130 83.7)">16</text>
<text x="131.7" y="83.7" transform="rotate(-90 131.7 83.7)">17</text>
<text x="133.4" y="83.7" transform="rotate(-90 133.4 83.7)">18</text>
<text x="135.1" y="83.7" transform="rotate(-90 135.1 83.7)">19</text>
<text x="136.7" y="83.7" transform="rotate(-90 136.7 83.7)">20</text>
<text x="175.7" y="116.4">GND</text>
<text x="108.6" y="125.8">GND</text>
<text x="243.2" y="127.4">11</text>
<text x="243.2" y="129.1">12</text>
<text x="244.1" y="132.4">1</text>
<text x="244.1" y="135.8">2</text>
<text x="155.6" y="140.9">GND</text>
<text x="244.1" y="139.2">3</text>
<text x="244.1" y="142.5">4</text>
<text x="219.1" y="146.6">GND</text>
<text x="244.1" y="145.9">5</text>
<text x="244.1" y="147.5">6</text>
<text x="110.3" y="155.1">GND</text>
<text x="118.7" y="155.1">GND</text>
<text x="155.6" y="154.3">GND</text>
<text x="164" y="154.3">GND</text>
<text x="172.3" y="154.3">GND</text>
<text x="244.1" y="150.9">7</text>
<text x="244.1" y="154.2">8</text>
<text x="243.2" y="160.9">10</text>
<text x="244.1" y="157.6">9</text>
<text x="243.2" y="167.7">14</text>
<text x="243.2" y="166">13</text>
<text x="78.4" y="170.1">VDDAO_3.3V</text>
<text x="216.6" y="171.7">GND</text>
<text x="229.3" y="172.7">C1206</text>
<text x="243.2" y="171">15</text>
<text x="243.2" y="172.7">16</text>
<text x="120.4" y="177.8">GND</text>
<text x="132.1" y="177.8">GND</text>
<text x="180.7" y="175.1">GND</text>
<text x="236.4" y="177.8">PGND</text>
<text x="182.4" y="185.1">GND</text>
<text x="120.4" y="191.2">GND</text>
<text x="132.1" y="191.2">GND</text>
<text x="221.4" y="190.2">Design Name</text>
<text x="221.4" y="195.2">Size</text>
<text x="223.1" y="196.9">A3</text>
<text x="228.1" y="195.2">Page Name</text>
<text x="275.1" y="195.2">Rev</text>
<text x="275.1" y="196.9">V1.0</text>
<text x="221.4" y="200.2">Date:</text>
<text x="230.2" y="200.2">Tuesday, March 02, 2021</text>
<text x="255" y="200.2">Sheet</text>
<text x="263.4" y="200.2">6</text>
<text x="268.4" y="200.2">of</text>
<text x="273.4" y="200.2">9</text>
</g>
<g font-size="1.5" fill="#004080">
<text x="107.8" y="41.3">EGND</text>
<text x="124.4" y="38.8" transform="rotate(-90 124.4 38.8)">RSET</text>
<text x="129.5" y="41" transform="rotate(-90 129.5 41)">XTAL_IN</text>
<text x="131.1" y="41" transform="rotate(-90 131.1 41)">CLKOUT</text>
<text x="122.8" y="42.8" transform="rotate(-90 122.8 42.8)">AVDD33 40</text>
<text x="126.1" y="42.8" transform="rotate(-90 126.1 42.8)">AVDD10 38</text>
<text x="132.8" y="47" transform="rotate(-90 132.8 47)">LED2/CFG_LDO1</text>
<text x="134.5" y="47" transform="rotate(-90 134.5 47)">LED1/CFG_LDO0</text>
<text x="136.2" y="46" transform="rotate(-90 136.2 46)">LED0/CFG_EXT</text>
<text x="137.8" y="43" transform="rotate(-90 137.8 43)">INTB/PMEB</text>
<text x="107.8" y="49.7">MDI[0]+</text>
<text x="107.8" y="51.4">MDI[0]-</text>
<text x="107.8" y="53.1">AVDD10 3</text>
<text x="127.8" y="49.8" transform="rotate(-90 127.8 49.8)">XTAL_OUT/EXT_CLK</text>
<text x="144.9" y="51.4">DVDD33 29</text>
<text x="145.6" y="53.1">DVDD_RG</text>
<text x="145.7" y="49.7">REG_OUT</text>
<text x="107.8" y="54.8">MDI[1]+</text>
<text x="107.8" y="56.4">MDI[1]-</text>
<text x="107.8" y="58.1">MDI[2]+</text>
<text x="107.8" y="59.8">MDI[2]-</text>
<text x="141.7" y="56.4">RXCTL/PHYAD2</text>
<text x="143.4" y="54.8">RXC/PHYAD1</text>
<text x="143.6" y="58.1">RXD0/RXDLY</text>
<text x="143.8" y="59.8">RXD1/TXDLY</text>
<text x="107.8" y="61.4">AVDD10 8</text>
<text x="107.8" y="63.1">MDI[3]+</text>
<text x="107.8" y="64.8">MDI[3]-</text>
<text x="142.6" y="63.1">RXD3/PHYAD0</text>
<text x="142.8" y="61.4">RXD2/PLLOFF</text>
<text x="144.9" y="64.8">DVDD10 21</text>
<text x="122.8" y="80" transform="rotate(-90 122.8 80)">AVDD33 11</text>
<text x="124.4" y="80" transform="rotate(-90 124.4 80)">PHYRSTB</text>
<text x="126.1" y="80" transform="rotate(-90 126.1 80)">MDC</text>
<text x="127.8" y="80" transform="rotate(-90 127.8 80)">MDIO</text>
<text x="129.5" y="80" transform="rotate(-90 129.5 80)">TXD3</text>
<text x="131.1" y="80" transform="rotate(-90 131.1 80)">TXD2</text>
<text x="132.8" y="80" transform="rotate(-90 132.8 80)">TXD1</text>
<text x="134.5" y="80" transform="rotate(-90 134.5 80)">TXD0</text>
<text x="136.2" y="80" transform="rotate(-90 136.2 80)">TXCTL</text>
<text x="137.8" y="80" transform="rotate(-90 137.8 80)">TXC</text>
<text x="246.9" y="128.5">GREEN LED+</text>
<text x="246.9" y="130.2">GREEN LED-</text>
<text x="246.9" y="133.5">TD0+</text>
<text x="246.9" y="136.9">TD0-</text>
<text x="246.9" y="140.3">TD1+</text>
<text x="246.9" y="143.6">TD1-</text>
<text x="246.9" y="147">5</text>
<text x="246.9" y="148.6">6</text>
<text x="246.9" y="152">TD2+</text>
<text x="246.9" y="155.3">TD2-</text>
<text x="246.9" y="158.7">TD3+</text>
<text x="246.9" y="167.1">YELLOW LED+</text>
<text x="246.9" y="162">TD3-</text>
<text x="246.9" y="168.8">YELLOW LED-</text>
<text x="246.9" y="172.1">SHIELD1</text>
<text x="246.9" y="173.8">SHIELD2</text>
</g>
<text font-size="1.5" fill="#004000" x="246.1" y="125.8">RJ45_GMAC_LED-COLAY</text>
<g font-size="1.2">
<text x="35.4" y="7.5">5</text>
<text x="90.1" y="7.5">4</text>
<text x="144.9" y="7.5">3</text>
<text x="199.6" y="7.5">2</text>
<text x="254.4" y="7.5">1</text>
<text x="6.8" y="33.1">D</text>
<text x="282.2" y="33.1">D</text>
<text x="6.8" y="81.2">C</text>
<text x="282.2" y="81.2">C</text>
<text x="6.8" y="129.4">B</text>
<text x="282.2" y="129.4">B</text>
<text x="6.8" y="177.5">A</text>
<text x="282.2" y="177.5">A</text>
<text x="35.4" y="201.8">5</text>
<text x="90.1" y="201.8">4</text>
<text x="144.9" y="201.8">3</text>
<text x="199.6" y="201.8">2</text>
<text x="254.4" y="201.8">1</text>
</g>
<text font-size="1.1" x="207.3" y="198.8">http://www.banana-pi.org</text>
</svg>
